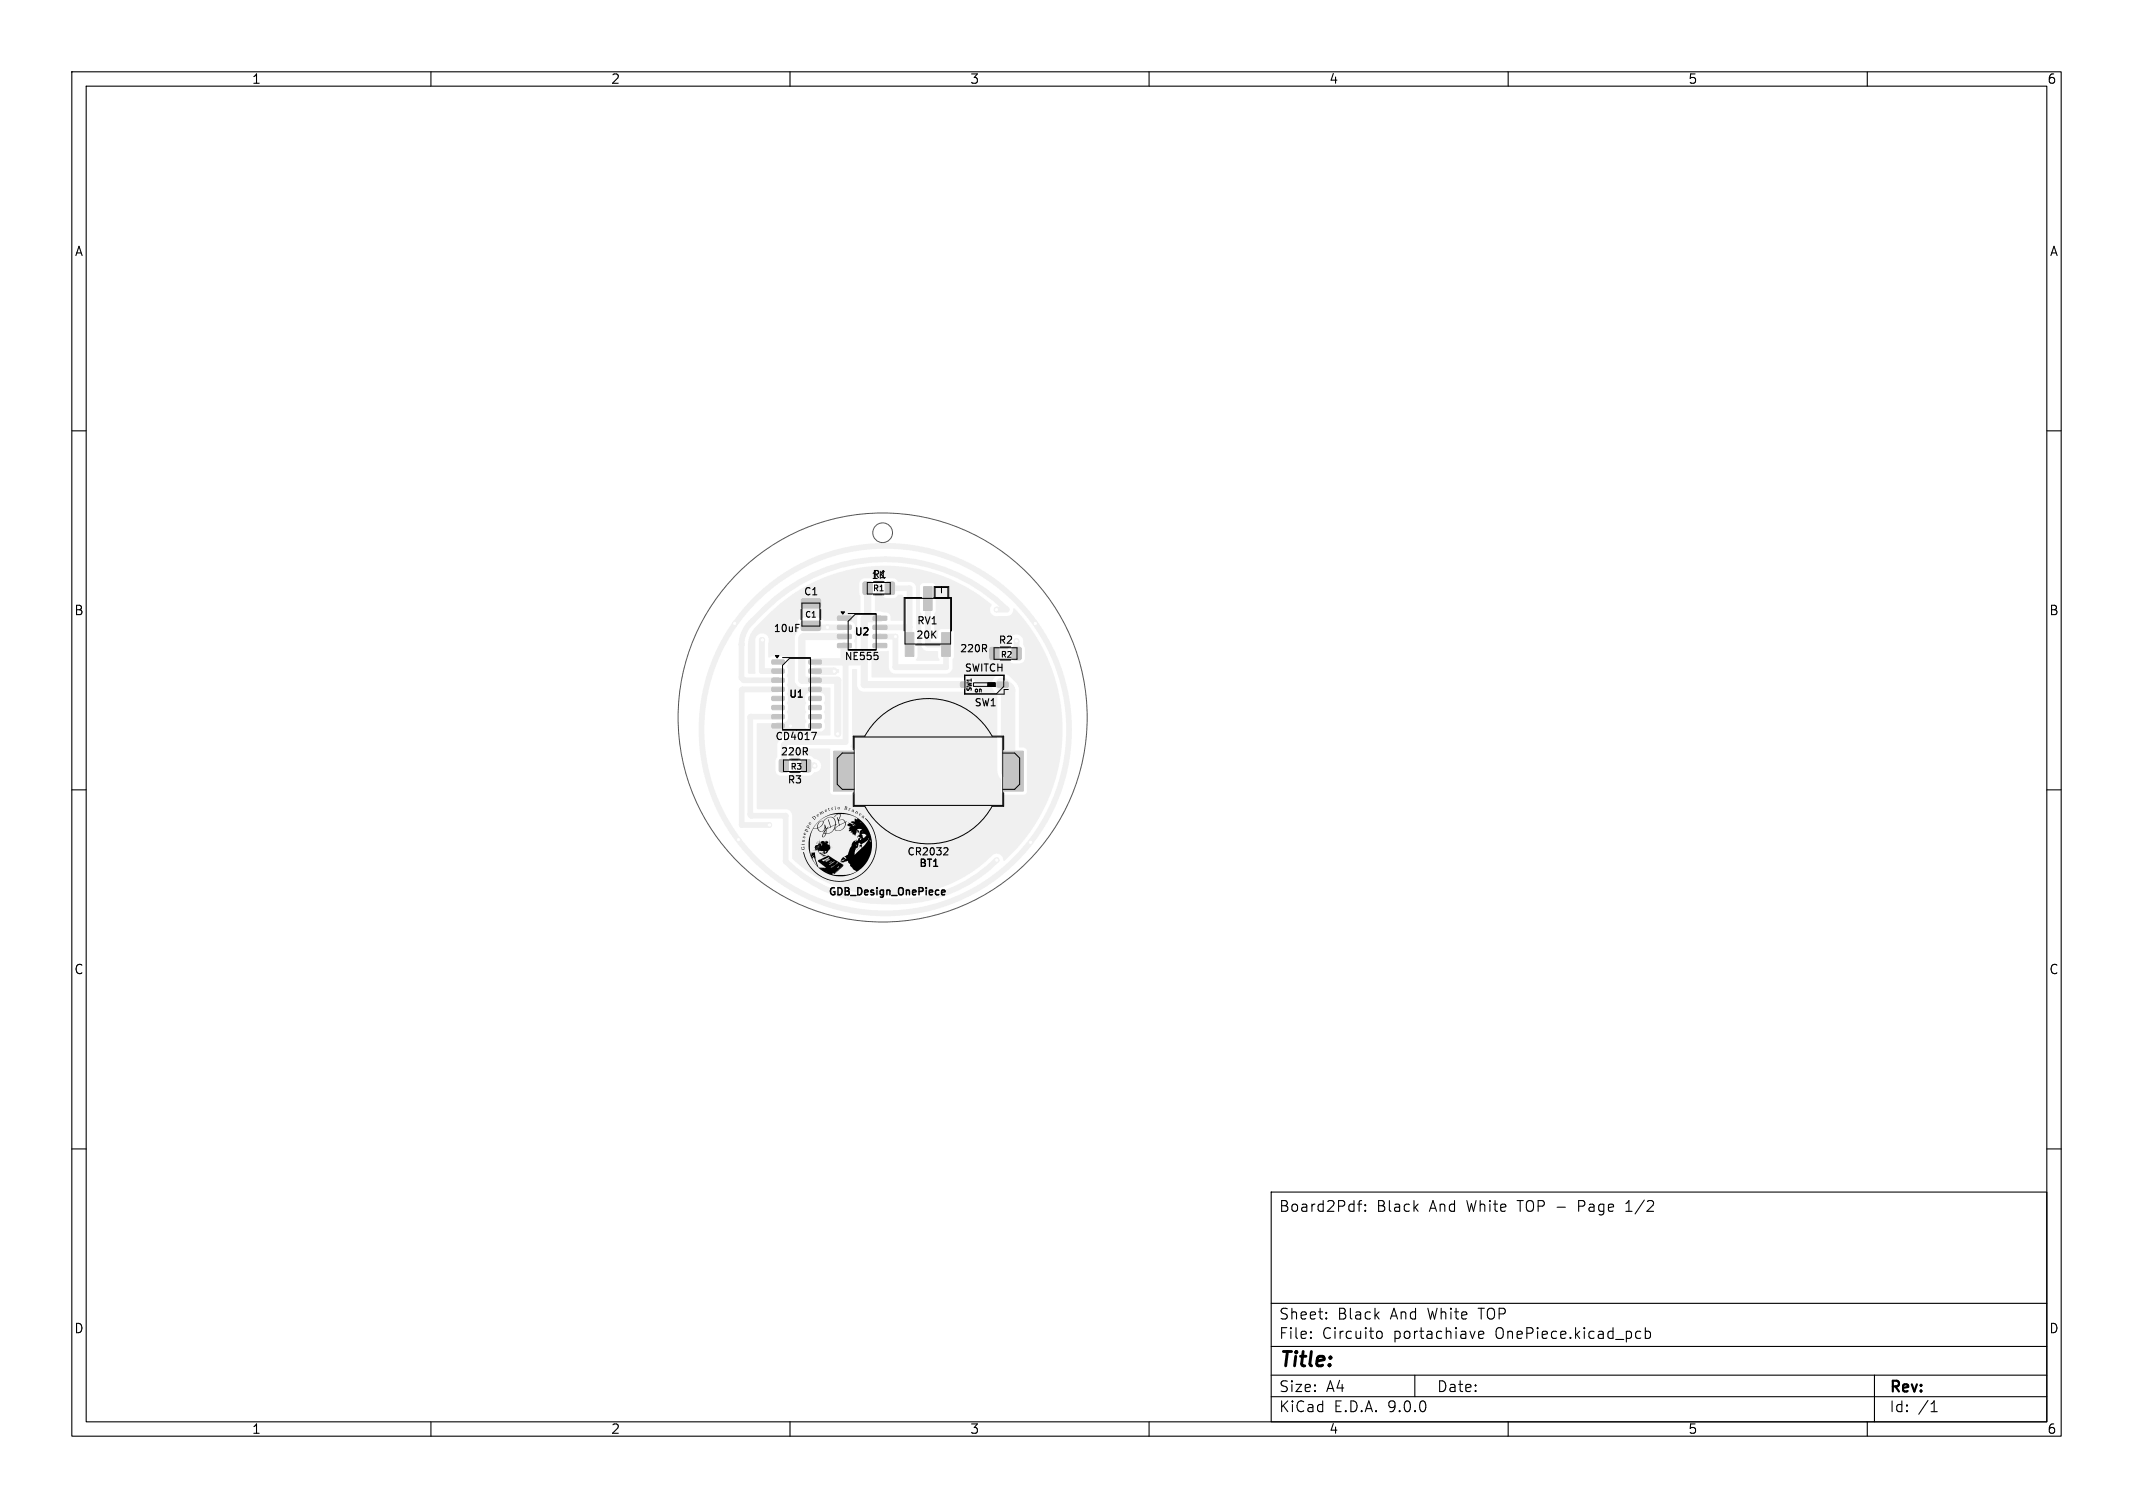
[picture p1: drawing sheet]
<svg xmlns="http://www.w3.org/2000/svg" width="297mm" height="210mm" viewBox="0 0 297 210" stroke-linecap="round" stroke-linejoin="round" font-family="sans-serif">
<g fill="none" stroke="#f0f0f0" stroke-width=".8">
<path d="M103.2 89.6v4.8l.4 .3h4.7M106.2 89.1h-.1v4.4h2.2M108.3 99.8l-3.8 .1v13.6l.1 .1h4.8v6.4a19 19 0 0 0 13.4 5.5M108.3 96h-4.9l-.1 .1v18.8h3.8M112.9 87.2l.5 .2h4.2M117.7 92.4v11h-8.2M120.8 85.7l-.5 .5M122.5 87.4h4.1M123.9 81.9h2.7v7.9M129.2 83.4v6.4h2.5v3.1h-7v-4.2l-2.2-.1M138.8 84.9h1.4a23.9 23.9 0 0 0-33.8 0l-1.9 1.9a4.3 4.3 0 0 0-1.3 3M141.5 89.3l.1 1.7"/>
<path d="M146.6 90.9v.1M109.1 103.8h.1M109.1 103.8v2.8M112 106.6h1.4M138.8 119.8a19.7 19.7 0 0 1-15 5.7"/>
<circle cx="123.3" cy="101.6" r="25.6"/>
</g>
<g fill="#f0f0f0" stroke="#f0f0f0" stroke-width=".14">
<path d="M111.6 86.6l2.5-.1 .2 .2-.1 1-.2 .1h-2.3l-.1-.2z"/>
<path d="M111.6 83.4h2.5l.2 .2-.1 .9-.2 .2h-2.3l-.1-.3z"/>
<path d="M123.3 81.1l.2-.1 1 .1 .1 .2-.1 1.4-.2 .1-1-.1v-.2z"/>
<path d="M120.2 81.1l.2-.1 1 .1 .1 .2-.1 1.4-.2 .1-1-.1v-.2z"/>
<path d="M107.5 91.9h1.6l.1 .5-.1 .1h-1.5l-.1-.2z"/>
<path d="M107.5 93.2h1.6l.1 .5-.1 .1-1.5-.1-.1-.1z"/>
<path d="M107.5 94.5l1.6-.1 .1 .5-.1 .1h-1.5l-.1-.1z"/>
<path d="M107.5 95.7h1.6l.1 .5-.1 .1h-1.5l-.1-.1z"/>
<path d="M107.5 97h1.6l.1 .5-.1 .1h-1.5l-.1-.2z"/>
<path d="M107.5 98.3h1.6l.1 .4-.1 .1h-1.5l-.1-.1z"/>
<path d="M107.5 99.6l1.6-.1 .1 .5-.1 .1h-1.5l-.1-.1z"/>
<path d="M107.5 100.8h1.6l.1 .5-.1 .1h-1.5l-.1-.2z"/>
<path d="M112.7 100.8h1.6v.5l-.1 .1h-1.5l-.1-.2z"/>
<path d="M112.7 99.6l1.6-.1v.5l-.1 .1h-1.5l-.1-.1z"/>
<path d="M112.7 98.3h1.6v.4l-.1 .1h-1.5l-.1-.1z"/>
<path d="M112.7 97h1.6v.5l-.1 .1h-1.5l-.1-.2z"/>
<path d="M112.7 95.7h1.6v.5l-.1 .1h-1.5l-.1-.1z"/>
<path d="M112.7 94.5l1.6-.1v.5l-.1 .1h-1.5l-.1-.1z"/>
<path d="M112.7 93.2h1.6v.5l-.1 .1-1.5-.1-.1-.1z"/>
<path d="M112.7 91.9h1.6v.5l-.1 .1h-1.5l-.1-.2z"/>
<path d="M138.9 95h1.4l.1 .2v.4l-.2 .1h-1.3l-.1-.2z"/>
<path d="M133.8 95h1.4l.1 .2v.4l-.2 .1h-1.3l-.1-.2z"/>
<path d="M116.6 85.8h1.9v.5l-.1 .1h-1.7l-.1-.2z"/>
<path d="M116.6 87.1h1.9v.5l-.1 .1h-1.7l-.1-.2z"/>
<path d="M116.6 88.4l1.9-.1v.5l-.1 .1h-1.7l-.1-.1z"/>
<path d="M116.6 89.6h1.9v.5l-.1 .1h-1.7l-.1-.1z"/>
<path d="M121.6 89.6h1.8l.1 .5-.2 .1h-1.7v-.1z"/>
<path d="M121.6 88.4l1.8-.1 .1 .5-.2 .1h-1.7v-.1z"/>
<path d="M121.6 87.1h1.8l.1 .5-.2 .1h-1.7v-.2z"/>
<path d="M121.6 85.8h1.8l.1 .5-.2 .1h-1.7v-.2z"/>
<path d="M116.1 104.6h2.6v5.6h-2.6z"/>
<path d="M139.9 104.6h2.6v5.6h-2.6z"/>
<path d="M141 90.2l.2-.1 .9 .1 .1 .2-.1 1.4-.1 .1-1-.1-.1-.2z"/>
<path d="M137.9 90.2l.2-.1 .9 .1 .1 .2-.1 1.4-.1 .1-1-.1-.1-.2z"/>
<path d="M108.6 105.8h.1h1l.1 .2-.1 1.4-.2 .1-.9-.1-.1-.1z"/>
<path d="M111.7 105.8h.1h1l.1 .2-.1 1.4-.2 .1-.9-.1-.1-.1z"/>
<path d="M131.1 88.1h1.2v3.3h-1.2z"/>
<path d="M128.6 81.7h1.2v3.3h-1.2z"/>
<path d="M126.1 88.1h1.1v3.3h-1.1z"/>
<circle cx="129.3" cy="107.4" r="8.9"/>
<circle cx="116.2" cy="93.5" r=".25"/>
<circle cx="110.1" cy="101.1" r=".25"/>
<circle cx="115.2" cy="87.4" r=".3"/>
<circle cx="124.7" cy="88.7" r=".3"/>
<circle cx="144.2" cy="86.8" r=".3"/>
<circle cx="143.5" cy="117.3" r=".3"/>
<circle cx="141.5" cy="89.3" r=".25"/>
<circle cx="102.8" cy="116.9" r=".3"/>
<circle cx="102.3" cy="86.8" r=".3"/>
<circle cx="138.8" cy="84.9" r=".25"/>
<circle cx="106.1" cy="89.1" r=".3"/>
<circle cx="107.1" cy="114.9" r=".3"/>
<circle cx="138.8" cy="119.8" r=".3"/>
<circle cx="116.6" cy="102.2" r=".3"/>
<circle cx="113.4" cy="106.6" r=".3"/>
</g>
<path d="M113.5 93.5h2.7M113.5 92.2h6.8M113.5 92.2h.1M117.5 88.6h.1h-5.7l-.2 .3v5.8l4.9 .1v7.4M117.6 89.9l-.1 2.3M120.8 81.9v3.8M122.5 86.2h-2.2v9.1h14.2M108.3 101.1h1.8" fill="none" stroke="#f0f0f0" stroke-width="1"/>
<path d="M139.6 95.3l.8 .8v11.3M140.6 106.9h.3" fill="none" stroke="#f0f0f0" stroke-width="2"/>
<g fill="#f0f0f0">
<path d="M112.7 93h.1l.6 .2h3.3h.1v.4l-.1 .1h-3.9l-.1-.1z"/>
<path d="M105.4 87.2l1.6-1.7a22.9 22.9 0 0 1 31.1-1.3 .95 .95 0 0 0-.2 1.1 .95 .95 0 0 0 1.1 .5h1.3a1.09 1.09 0 0 0 .9-1.1h.1a24.6 24.6 0 0 1-1.5 35.2l-.1-.1a.92 .92 0 0 0-.5-.8 .92 .92 0 0 0-1 .1 18.8 18.8 0 0 1-14.5 5.5h-.9a17.8 17.8 0 0 1-12.5-5.1v-6l-.2-.5-.6-.3h-4l-.1-.1v-6.6h2.6v1.3l.1 .4 .5 .3h1a.74 .74 0 0 0 .7-.7v-.8h.8v.9l.1 .3 .3 .2 1.3 .1 .3-.1 .2-.3a.99 .99 0 0 0 1-1 .99 .99 0 0 0-1-1l-.5-.3h-1a.74 .74 0 0 0-.7 .7v.5h-.8v-.6l-.3-.5 .1-1.1h5.5v6.1l.4 .3h2.8l.2-.2 .2-.3v-5.7a.82 .82 0 0 0-.8-.5l.2-.6v-10.1l.1-.1h.6l.1 2.4 .3 .5 .5 .2h14.4l.4-.1a.77 .77 0 0 0 .8-1h2.3l.1 .7 .7 .9v10.7l.1 .4 .4 .6v1.8l.2 .3 2.9 .1 .4-.3 .1-5.8-.2-.3a.91 .91 0 0 0-.8-.2l-.1-.1v-8l-.2-.7-1.1-1.1a1.51 1.51 0 0 0-2.5 1h-2.3v-.1a.73 .73 0 0 0-.8-.6l-.4-.2h-13.1l-.2-.1v-3.4l.2-.1h2.2l.1 2.5 .2 .3 .4 .3h7.4a.9 .9 0 0 0 .8-.8v-1.1l.2-.4v-1.2h7.6v1.4a.74 .74 0 0 0 .7 .7h1l.3-.2 .2-.2 .1-1.7-.2-.5a1.11 1.11 0 0 0-.5-1.3 .99 .99 0 0 0-1.1 .2 .99 .99 0 0 0-.2 1.1l-.3 .5h-7.6v-2.3l-.1-.2-.3-.2-1.5 .1-.3 .3v.8h-.5v-3.3l.2-.4v-3.5l-.2-.2-.2-.2h-1.4l-.3 .2-.1 .3v3.4l.2 .4v4.5l.2 .3 .4 .3 1.7 .1v.8l.2 .4-.1 .1h-3.1l-.1-.1 .2-.4v-3.4l-.1-.4v-5.9l-.2-.3-.5-.4-1.8-.1-.6-.4h-1.1l-.5 .2-.1 .3v1.5a.74 .74 0 0 0 .7 .7h1l.6-.5h.5l.1 .1v3.5h-1.6l-.1-.6a.72 .72 0 0 0-.9-.5l-1.3-.2v-2.1l.2-.4v-1.4a.74 .74 0 0 0-.7-.7l-1.2 .1-.3 .2-.1 .3v1.5l.1 .4v2.2l-.3 .5-.2 .4v4.9l-.1 .2h-.6l-.1-.1v-.4l.4-.2 .1-.3v-.5l-.1-.4 .1-.4 .1-.5-.2-.4 .1-.4 .1-.5a.65 .65 0 0 0-.6-.5l-.8-.1h-2.9l-.6-.5h-2.4a.74 .74 0 0 0-.7 .7v1.3l-.3 .4-.1 .4v6l.1 .4a1.13 1.13 0 0 0 1 .5h3.7l.1 .1v6.6h-.1l-6.2 .1-.3 .2-.6 .5-.1 .3-.1 1.9-.2 .6h-2.6v-5.2l3-.1 .7-.1a.65 .65 0 0 0 .6-.6v-.4l-.2-.4 .2-.4v-.5l-.2-.4 .2-.4v-.4h2.4v.4l.2 .4-.2 .4v.5l.2 .3-.2 .5v.5l.2 .3-.2 .4v.5a.65 .65 0 0 0 .6 .6h1.6l.3-.2 .2-.2 .1-.7-.2-.3 .2-.5v-.4l-.2-.4 .2-.4v-.5l-.2-.4 .2-.4-.1-.6-.2-.3-.3-.1h-1.6l-.3 .1-.3 .5h-2.4l-.2-.4 .2-.5v-.5l-.2-.3 .2-.5v-.4l-.2-.4 .2-.4v-.5l-.2-.3 .2-.5v-.5a.65 .65 0 0 0-.6-.5h-1.6l-.4 .2-.1-.1v-2.1a.93 .93 0 0 0-.7-1.2 .93 .93 0 0 0-1.1 .8v4.7l-.1 .1h-.9v-4a3.5 3.5 0 0 1 1.2-2.6z"/>
</g>
<g fill="#fff" stroke="#fff" stroke-width=".14">
<circle cx="116.2" cy="93.5" r=".15"/>
<circle cx="110.1" cy="101.1" r=".15"/>
<circle cx="115.2" cy="87.4" r=".15"/>
<circle cx="124.7" cy="88.6" r=".15"/>
<circle cx="144.1" cy="86.8" r=".15"/>
<circle cx="143.5" cy="117.3" r=".15"/>
<circle cx="141.5" cy="89.3" r=".15"/>
<circle cx="102.8" cy="116.9" r=".15"/>
<circle cx="102.3" cy="86.8" r=".15"/>
<circle cx="138.7" cy="84.9" r=".15"/>
<circle cx="106.1" cy="89.1" r=".15"/>
<circle cx="107.1" cy="114.9" r=".15"/>
<circle cx="138.8" cy="119.8" r=".15"/>
<circle cx="116.6" cy="102.2" r=".15"/>
<circle cx="113.4" cy="106.6" r=".15"/>
</g>
<g fill="#c4c4c4" stroke="#c4c4c4" stroke-width=".14">
<path d="M111.6 86.6l2.5-.1 .2 .2-.1 1-.2 .1h-2.3l-.1-.2z"/>
<path d="M111.6 83.4h2.5l.2 .2-.1 .9-.2 .2h-2.3l-.1-.3z"/>
<path d="M123.3 81.1l.2-.1 1 .1 .1 .2-.1 1.4-.2 .1-1-.1v-.2z"/>
<path d="M120.2 81.1l.2-.1 1 .1 .1 .2-.1 1.4-.2 .1-1-.1v-.2z"/>
<path d="M107.5 91.9h1.6l.1 .5-.1 .1h-1.5l-.1-.2z"/>
<path d="M107.5 93.2h1.6l.1 .5-.1 .1-1.5-.1-.1-.1z"/>
<path d="M107.5 94.5l1.6-.1 .1 .5-.1 .1h-1.5l-.1-.1z"/>
<path d="M107.5 95.7h1.6l.1 .5-.1 .1h-1.5l-.1-.1z"/>
<path d="M107.5 97h1.6l.1 .5-.1 .1h-1.5l-.1-.2z"/>
<path d="M107.5 98.3h1.6l.1 .4-.1 .1h-1.5l-.1-.1z"/>
<path d="M107.5 99.6l1.6-.1 .1 .5-.1 .1h-1.5l-.1-.1z"/>
<path d="M107.5 100.8h1.6l.1 .5-.1 .1h-1.5l-.1-.2z"/>
<path d="M112.7 100.8h1.6v.5l-.1 .1h-1.5l-.1-.2z"/>
<path d="M112.7 99.6l1.6-.1v.5l-.1 .1h-1.5l-.1-.1z"/>
<path d="M112.7 98.3h1.6v.4l-.1 .1h-1.5l-.1-.1z"/>
<path d="M112.7 97h1.6v.5l-.1 .1h-1.5l-.1-.2z"/>
<path d="M112.7 95.7h1.6v.5l-.1 .1h-1.5l-.1-.1z"/>
<path d="M112.7 94.5l1.6-.1v.5l-.1 .1h-1.5l-.1-.1z"/>
<path d="M112.7 93.2h1.6v.5l-.1 .1-1.5-.1-.1-.1z"/>
<path d="M112.7 91.9h1.6v.5l-.1 .1h-1.5l-.1-.2z"/>
<path d="M138.9 95h1.4l.1 .2v.4l-.2 .1h-1.3l-.1-.2z"/>
<path d="M133.8 95h1.4l.1 .2v.4l-.2 .1h-1.3l-.1-.2z"/>
<path d="M116.6 85.8h1.9v.5l-.1 .1h-1.7l-.1-.2z"/>
<path d="M116.6 87.1h1.9v.5l-.1 .1h-1.7l-.1-.2z"/>
<path d="M116.6 88.4l1.9-.1v.5l-.1 .1h-1.7l-.1-.1z"/>
<path d="M116.6 89.6h1.9v.5l-.1 .1h-1.7l-.1-.1z"/>
<path d="M121.6 89.6h1.8l.1 .5-.2 .1h-1.7v-.1z"/>
<path d="M121.6 88.4l1.8-.1 .1 .5-.2 .1h-1.7v-.1z"/>
<path d="M121.6 87.1h1.8l.1 .5-.2 .1h-1.7v-.2z"/>
<path d="M121.6 85.8h1.8l.1 .5-.2 .1h-1.7v-.2z"/>
<path d="M116.1 104.6h2.6v5.6h-2.6z"/>
<path d="M139.9 104.6h2.6v5.6h-2.6z"/>
<path d="M141 90.2l.2-.1 .9 .1 .1 .2-.1 1.4-.1 .1-1-.1-.1-.2z"/>
<path d="M137.9 90.2l.2-.1 .9 .1 .1 .2-.1 1.4-.1 .1-1-.1-.1-.2z"/>
<path d="M108.6 105.8h.1h1l.1 .2-.1 1.4-.2 .1-.9-.1-.1-.1z"/>
<path d="M111.7 105.8h.1h1l.1 .2-.1 1.4-.2 .1-.9-.1-.1-.1z"/>
<path d="M131.1 88.1h1.2v3.3h-1.2z"/>
<path d="M128.6 81.7h1.2v3.3h-1.2z"/>
<path d="M126.1 88.1h1.1v3.3h-1.1z"/>
</g>
<path d="M131.3 124h.2l.1 .2-.5 .1M131.5 124.6h-.2" fill="none" stroke="#000" stroke-width=".2"/>
<g fill="none" stroke="#000" stroke-width=".15">
<path d="M10 10h277v190h-277zM12 12h273v186h-273zM60 10v2M110 10v2M160 10v2M210 10v2M260 10v2M10 60h2M285 60h2M110.8 87h.5M121.7 90.9h.5M122.2 91.3l.1 .1-.1 .4"/>
<path d="M137 90.3l.4 .5M137.3 89.9v.3M10 110h2M112.1 104.6l.3 .5M112.4 104.2v.4M113 102h.7l-.5 1M131.6 118.1h.3l.1 .2-.6 .8h.6M285 110h2M10 160h2M177 166h108v32h-108zM189 167.7h.6M189.6 167.2l-.3 .1-.1 .1v1.3"/>
<path d="M190.1 168.6h.1l-.1 .1M190.1 168.6h-.1l.1 .1M190.1 167.8v.1M190.1 168.6v.1M190.1 167.8h.1l-.1 .1M190.1 167.8h-.1l.1 .1M226.4 168.7h.8M226.7 167.4l-.3 .2M285 160h2M60 198v2M110 198v2M160 198v2"/>
<path d="M177 194.5h108M177 191.5h108M177 187.5h108M177 181.5h108M182.5 186.3h.1l-.1 .1M182.5 186.3v.1M182.5 185.5v.1M182.5 185.5h.1l-.1 .1M184.7 183.6v.1M184.7 183.6h-.1l.1 .1M184.7 182.8v.1M184.7 182.8h-.1l.1 .1"/>
<path d="M191.8 185.5a.41 .41 0 0 1 .7 .2v.4a.41 .41 0 0 1-.7 .2M197 191.5v3M205.9 185.9l.7-.1-.1-.3-.4-.1-.2 .2 .1 .7 .1 .1 .4-.1M210 198v2M228 185.4l.5 .1M228.5 186.3l-.5 .1M229.1 185.5l.4-.1 .3 .3v.4l-.1 .2-.2 .1-.4-.1M229.1 184.9v1.5M260 198v2M261 191.5v6.5M268.9 196.6h.8M269 195.5l.3-.4v1.5"/>
</g>
<g fill="none" stroke="#000" stroke-width=".14">
<path d="M109 91.6h3.9M109 92.7l.9-1h3v9.9h-3.9zM111.6 84.9v1.4M111.7 84h2.5v3.2h-2.5zM114.3 84.9v1.4M118.1 85.4h3.9M118.1 90.6h3.9M118.1 86.5l1-.9h2.9v4.9h-3.9zM120.8 81.1h3.2v1.6h-3.2zM121.6 82.8h1.5M126 83.3h6.4v6.4h-6.4zM127.5 89.8h3.4"/>
<path d="M128.4 83.2h-2.5v4.7M130 83.2h2.5v4.7M130.1 81.7h2v1.5h-2zM130.2 83.3v-1.5h1.8v1.5M131.1 81.7v.9M134.3 94.7v-.7h5.5v.7M134.3 96v.7h5.5v-.7h.6M134.4 94.1h5.4v1.5l-1 1h-4.4zM135.6 95.1h3v.5h-3zM137.6 95.1v.5M138.4 90.2h3.2v1.6h-3.2zM109 101.7h3.9"/>
<path d="M109.1 105.8h3.2v1.6h-3.2zM118.8 104.4v-1.9h1.6a10.1 10.1 0 0 1 17.7 0h1.6v1.9M118.8 110.4v1.9h1.6a10.1 10.1 0 0 0 17.7 0M118.9 104.9h-1.6l-.7 .7v3.6l.7 .7h1.6M118.9 102.6h20.7v9.6h-20.7zM139.6 104.9h1.7l.7 .7v3.6l-.7 .7h-1.7M139.7 110.4v1.9h-1.6"/>
</g>
<g fill="#000">
<path d="M111.8 116.5h.1l-.1 .2 .3-.2-.1 .2 .1-.1a.13 .13 0 0 1-.2 .1 .13 .13 0 0 1-.1-.2zM111.7 117.6l.3-.1v.2h-.3zM111.6 118h.1a.16 .16 0 0 0-.1 .2 .16 .16 0 0 0 .2 .1 .13 .13 0 0 0 .2-.1 .13 .13 0 0 0-.1-.2l-.1-.1a.14 .14 0 0 1 .2 0 .14 .14 0 0 1 0 .2 .24 .24 0 0 1-.3 .3 .24 .24 0 0 1-.1-.4zM111.7 117h.3a.2 .2 0 0 1 0 .2 .2 .2 0 0 1-.3 .1v-.1l.3-.1h-.1h-.2zM111.9 116h.2v.2l.1-.2a.16 .16 0 0 1-.1 .3 .15 .15 0 0 1-.2-.2l.1 .1 .1-.1h-.2zM112.1 115.5h.3v.2l.1 .1v.1l-.5-.2 .1-.1 .2 .1 .1-.1-.1-.1-.2 .1zM112.4 115h.3l-.1 .3h.2l-.1 .1-.4-.2 .1-.1 .1 .1a.12 .12 0 0 0 0-.2 .12 .12 0 0 0-.2 .1zM112.7 114.6h.2l-.1 .2 .1-.2a.14 .14 0 0 1-.1 .2 .14 .14 0 0 1-.1-.2v.1l.1-.1h-.2zM113.2 118.5l.2-.1zM113.1 113.8a.26 .26 0 0 1 .5 0 .26 .26 0 0 1-.2 .4l-.4-.3 .1-.1 .3 .3a.22 .22 0 0 0 .1-.4 .22 .22 0 0 0-.4 .1zM113.7 117.3v.2zM113.8 117.2l.1 .1z"/>
<path d="M113.9 117.3v.1zM113.8 113.4l.2 .1-.1 .2 .1-.1a.14 .14 0 0 1-.1 .1 .14 .14 0 0 1-.1-.2v.1l.1-.1h-.2zM113.9 117.5h.1l-.1 .1zM114.3 119.2h.1zM114.1 113.2l.2-.1a.22 .22 0 0 1 .2-.1 .22 .22 0 0 1 .2 .2l-.1 .1a.13 .13 0 0 0 0-.2 .13 .13 0 0 0-.2 0l.1 .2-.1 .1a.13 .13 0 0 0 0-.2 .13 .13 0 0 0-.2 0l.2 .2-.2 .1zM114.9 116.9l.1 .1zM114.9 119.6l.1 .1zM115 117l.2 .1zM114.9 112.8h.2v.1l-.2 .1h.1h.2h-.1a.14 .14 0 0 1-.2 0 .14 .14 0 0 1 0-.1h.2zM115 119.7l.1-.1zM115.2 119.6l.1-.1zM115.2 119.8l.1-.1z"/>
<path d="M115.2 119.1l.1-.1-.1 .1zM115.3 112.5l.2 .1-.1 .1 .1 .2h-.1l-.1-.2zM114.1 116.9l.3 .9 .1-.1-.1-.2h.2v.2v-.1h.4h-.4h.4h-.4v-.1h-.2h.8h-.8l-.1-.1h.3h-.3v-.1h.5h-.5l.3-.2 .5 .3-.3-.2 .4-.1 .1 .3-.1 .1 .3 .3 .1-.9v1.3l-.5 .6-.5 .2 .2-.1-.2-.1h.2h-.2l-.1-.1h.2v-.1h.1l.1 .2 .3-.2h-.5v.1v-.1l-.4-.1v.1a.17 .17 0 0 0-.2-.1 .17 .17 0 0 0-.1 .2 .17 .17 0 0 0 .3 0l.3 .2v.1h-.1l.2 .1h.4l-.7 .1 .2-.1-.3-.1h.2l-.3-.1h.2l.1 .1-.1-.1h-.3v-.1l.2 .1-.2-.1-.2-.3h.1h-.1l.2-.2-.2 .1v-.1h1.3l-1.3-.1h1.3h-1.3l.2-.3-.2 .2v.3l-.4 .1 .2-.1h-.2l.1-.1-.1-.1h.1h-.1h.2l-.2-.1 .5-.3-.4 .5 .2-.1h-.1l.2-.2h.1l-.1-.1h1.7h-1.7h.2h-.2l.2-.1h.3h-.3l-.6 .3h-.1l.2-.1-.2 .1 .1-.2h.2h-.2l.2-.1h-.2h.2h-.2l.3-.1h.1l.2-.3h.1l-.1-.1h-.2h.3zM115.8 117.9v.1zM115.7 112.5h.3l-.1 .1 .1 .2h-.2zM116.2 112.4h.1l.1 .3h-.1zM116.7 112.4a.16 .16 0 0 1 .2 0 .16 .16 0 0 1 0 .3 .18 .18 0 0 1-.3-.2l.2 .2 .1-.1-.1-.2-.2 .1zM113.9 114.4a4.4 4.4 0 0 1 7.5 2.6 4.4 4.4 0 0 1-6.4 4.6l.2-.1-.2 .1-.2-.1h.3h-.3l-.1-.1h.1h-.2l.5-.1-.5 .1-.1-.1h.4h-.4l-.2-.2h.1l-.2-.1h.8h-.5v-.1l-.1 .1h-.2l-.1-.1h.2h-.3h1.4h-1.4h2.6l.2-.1h-.2l.2-.2-.3 .2-2.5 .1-.6-.7-.4-.6 .8 1-.5-1.3-.2 .3-.2-.2h.2l.2-.3-.3 .3h-.1l-.2-.9-.1-.8h.2l.2 1.5v-.5h.5l.1 1 .2 .7a.5 .5 0 0 0 .7 .4h1.3l.4-.3-.5 .3h-.7h-.1h.8l.2-.2-.2 .2h-.8l-.1-.1 .3-.1h-.4h1.3h-1.3l-.1-.1h.2l-.3-.1h1.8l.4-.2-.4 .2h-.7l.2-.1-.1-.1h.8l.1-.1-.7 .1 .3-.2h.5h-.5l-.1-.1-.7 .5h-.9h1l-1.1-.1h1.1h-1.2h1.3l-1.4-.1h1.5h-1.5h.3h-.3h1.3l-1.4-.1 1.7 .1-.3-.1h.3h-.2l.4-.1h-.2l-.1-.1-.2 .2h-1.4h.3h-.4h1.5h-1.2l-.3-.1h1.1h-1.1h1.1h-1.2h1.1l.5-.3 .8 .1-.7-.1-.6 .3h-1.1v-.2h.6l.1 .1 .5-.1-.1 .2 .5-.4-.4 .1-.2 .2-.1-.1h.2l.3-.2h.2h-.2l.2-.1h.4h-.4l.3-.1h-.4h-.2l.1 .1-.5 .2-.9 .1 .2-.1h.6h-.6l.8-.1h-.6l.5-.2h.5h-.5l.2-.1h.5h-.5h.5h-.5l.3-.2 2.2 1.4-1.3 1.1 1.2-1-.8 .8a.4 .4 0 0 1-.7 .2v.2h.3h1.5l.8-.1 .7-.3-.4-.4-.4-.5a.36 .36 0 0 0-.3-.4 .14 .14 0 0 0 0-.2 .14 .14 0 0 0-.2 0h-.3l.1 .1-.3 .1h-.4l.1-.2 .1 .1v-.1h.2l.2-.2-.5 .2 .3-.5 .4 .2a.22 .22 0 0 0-.1-.2 .22 .22 0 0 0-.2-.1l.6-.3h.9l.8-.7a.23 .23 0 0 0 .2-.2 .23 .23 0 0 0-.1-.2l-.3-.1 .3-.2 .2 .4h.6h-.6l.5-.1h-.4l.6-.8h.3l.1 .2v-.2v-.1l-.1 .1h-.3l.1-.2-1 .7-.3-.2h-.1v.6l-.1-.3 .1 .3-.2 .2-.1-.2-.2 1h-.9l.4-1h.7h-.7l.1-.2h.4h-.4v-.2h.4h-.4h.6l.1 .3-.1-.3h-.6l.1-.2 .3 .1-.3-.1h.3h-.3h.3h-.3l.2-.3 .3-.1-.2 .2h.1l.2-.1v-.2l.1 .2 .1-.2 .3 .1 .1-.2h1l.1 .1v-.1h-1.1v-.1l-.2 .2h-.2v-.1l.3-.1h-.2l.2-.1-.5-.1 .4-.3 .3 .1 .2 .4 .8-.1h-.7l.2-.1h.5h-.5l.1-.2-.2-.2-.7 .1v-.3h.4h-.4l.3-.3a.36 .36 0 0 0-.6 0 .19 .19 0 0 1 .2 .1 .19 .19 0 0 1-.2 .3v-.1a.11 .11 0 0 0-.1-.1 .11 .11 0 0 0-.1 .2l-.1 .4-.2-.2a.18 .18 0 0 1-.2 0 .18 .18 0 0 1 0-.3h-.3l.1-.1h.8h.1l-.1-.1v.1l-.9-.1a.12 .12 0 0 1-.2 0 .12 .12 0 0 1 .1-.1v-.2h-.1l.2-.3h-.2h.8h-.8l-.1-.1h.6l-.7-.1h.7l.2 .2 .1-.1-1.1-.1h.8l.2 .1-.1-.2-.8 .1 1-.1 .1 .2-.1-.2h-.9l.1-.1 .5 .1 .2-.1-.4-.2 1.4 .1v-.1h-1.4h-.1l.2-.1h.4v-.4l.4 .2v-.2l-.9-.5-.8-.1h-.7v.3l-.2 .5a.66 .66 0 0 1 1 .2l.1-.1-.1 .2a1.01 1.01 0 0 1-.4 1 1.01 1.01 0 0 1-1.2 0h.1a.88 .88 0 0 0 1 0 .88 .88 0 0 0 .4-.9l-.9 .4-.6 .5 .2-.3 .4-.3-.1-.6h.1l.1 .5 .6-.2a.37 .37 0 0 0-.2-.5 .37 .37 0 0 0-.4 .1l-.2 .1-.2-.5 .2 .3a.65 .65 0 0 0 .1-.7l-.3 .1-.3 .3 .1-.2 .3-.2a3.9 3.9 0 0 0-3.3 1.9 .44 .44 0 0 0 .6-.1v.1a.74 .74 0 0 0 .6-.9 .71 .71 0 0 0-.6 .8h-.1a.69 .69 0 0 1 .9-.8 1.32 1.32 0 0 1-.8 1 .46 .46 0 0 0 .5 .4 .46 .46 0 0 0 .4-.6v-.4l.3 .6 .2-.3-.2 .3 .5-.3-.3-1 .4 1a.55 .55 0 0 0 .6-.5 .77 .77 0 0 0-.6-.8 .77 .77 0 0 0-.9 .4l-.1 .2a1.03 1.03 0 0 1 1.4-.4l.2 .3 .1 .5h.1h-.1a1.69 1.69 0 0 1-1.4 1.4l-.2 .4a.16 .16 0 0 1-.2 0 .16 .16 0 0 1-.1-.1 .3 .3 0 0 0 .3 0 .3 .3 0 0 0 .1-.4l-.2-.1-.1 .5h-.1l.2-.6 .1 .1a.91 .91 0 0 0 1.3-.6l.2-.5-.6 .3v.1l-.1-.1a.64 .64 0 0 0-.6 .9h-.1l.1-.5-.2 .3h-.1l.3-.4-.1-.2a.58 .58 0 0 1-.5 .5 .58 .58 0 0 1-.6-.4h-.5a3.9 3.9 0 0 0-.5 2.3h-.2v-.1a4.3 4.3 0 0 1 1.3-3.2zM117.6 112.3a.21 .21 0 0 1 .3 0 .21 .21 0 0 1 0 .3 .16 .16 0 0 1 0 .2 .16 .16 0 0 1-.2 0l-.1-.1h.1a.12 .12 0 0 0 .1 .1 .12 .12 0 0 0 .1-.2 .12 .12 0 0 0-.2 0v.1h-.1v-.2a.12 .12 0 0 0 .2 .1 .12 .12 0 0 0 .1-.2 .12 .12 0 0 0-.2-.1l-.1 .2zM118.1 114.6h.2zM118.2 112.6h.2l-.1 .1v.2l-.2-.1zM118.7 112.8h.2v.3l-.3-.1 .2-.1-.2 .1 .3-.2z"/>
<path d="M119.2 112.9l.1 .1a.23 .23 0 0 1 .1 .4l-.1-.1v-.3l-.1 .3-.1-.1zM119.2 118.4l.2 .1zM119.3 118.2l.2 .1zM119.3 116.6h.2zM119.4 118.1l.2 .1zM119.6 118h.1zM119.7 113.3h.2v.2v-.1a.12 .12 0 0 0-.2 0 .12 .12 0 0 0 .1 .2 .15 .15 0 0 1-.2-.1 .15 .15 0 0 1 .1-.2zM120 113.7h.3l-.2-.1a.15 .15 0 0 1 .2 .1 .15 .15 0 0 1-.1 .2l.1 .1-.3-.2h.2h-.2zM111.8 118.7h.1a5.1 5.1 0 0 0 7.4 3.4 5.1 5.1 0 0 0 1.2-8.1v-.1a5.2 5.2 0 0 1-1.1 8.3 5.2 5.2 0 0 1-7.6-3.5z"/>
<circle cx="111.6" cy="117.6" r=".04"/>
<circle cx="113.9" cy="118.4" r=".03"/>
<circle cx="116.3" cy="112.3" r=".04"/>
</g>
<path d="M108 91.3h.5l-.3 .3zM117.1 85.2h.5l-.2 .3zM137.6 95.1h1v.5h-1z" fill="#000" stroke="#000" stroke-width=".14"/>
<g fill="none" stroke="#575757" stroke-width=".14">
<circle cx="122.9" cy="74.2" r="1.37"/>
<circle cx="122.9" cy="99.9" r="28.5"/>
</g>
<text font-size="2.8" x="178" y="190.9">Title:</text>
<g font-size="2.1">
<text x="178" y="169">Board2Pdf:</text>
<text x="191.7" y="169">Black</text>
<text x="199.1" y="169">And</text>
<text x="204.4" y="169">White</text>
<text x="211.6" y="169">TOP -</text>
<text x="220.3" y="169">Page</text>
<text x="227.1" y="169">1/2</text>
<text x="178" y="184">Sheet:</text>
<text x="186.2" y="184">Black</text>
<text x="193.7" y="184">And</text>
<text x="199" y="184">White</text>
<text x="206.2" y="184">TOP</text>
<text x="178" y="186.7">File:</text>
<text x="184.1" y="186.7">Circuito</text>
<text x="194.1" y="186.7">portachiave</text>
<text x="208.4" y="186.7">OnePiece.kicad_pcb</text>
<text x="178" y="196.9">KiCad</text>
<text x="178" y="194.1">Size:</text>
<text x="184.7" y="194.1">A4</text>
<text x="185.7" y="196.9">E.D.A.</text>
<text x="193.3" y="196.9">9.0.0</text>
<text x="200" y="194.1">Date:</text>
<text x="263" y="194.3">Rev:</text>
<text x="263" y="196.9">Id:</text>
<text x="267.1" y="196.9">/1</text>
</g>
<g font-size="1.8">
<text x="35" y="11.9">1</text>
<text x="85" y="11.9">2</text>
<text x="135" y="11.9">3</text>
<text x="185" y="11.9">4</text>
<text x="235" y="11.9">5</text>
<text x="285" y="11.9">6</text>
<text x="10.3" y="35.9">A</text>
<text x="285.4" y="35.9">A</text>
<text x="10.3" y="85.9">B</text>
<text x="285.3" y="85.9">B</text>
<text x="10.3" y="135.9">C</text>
<text x="285.3" y="135.9">C</text>
<text x="10.3" y="185.9">D</text>
<text x="285.3" y="185.9">D</text>
<text x="35" y="199.9">1</text>
<text x="85" y="199.9">2</text>
<text x="135" y="199.9">3</text>
<text x="185" y="199.9">4</text>
<text x="235" y="199.9">5</text>
<text x="285" y="199.9">6</text>
</g>
<g font-size="1.4">
<text x="111.8" y="83.1">C1</text>
<text x="121.4" y="80.7">R1</text>
<text x="107.6" y="88.2">10uF</text>
<text x="118.9" y="88.7">U2</text>
<text x="127.5" y="89.1">20K</text>
<text x="127.6" y="87.2">RV1</text>
<text x="139" y="89.9">R2</text>
<text x="117.5" y="92.1">NE555</text>
<text x="133.6" y="91">220R</text>
<text x="134.2" y="93.7">SWITCH</text>
<text x="109.8" y="97.4">U1</text>
<text x="135.6" y="98.6">SW1</text>
<text x="107.9" y="103.3">CD4017</text>
<text x="108.6" y="105.4">220R</text>
<text x="109.6" y="109.3">R3</text>
<text x="126.3" y="119.3">CR2032</text>
<text x="115.3" y="124.8">GDB_Design_OnePiece</text>
<text x="127.9" y="120.9">BT1</text>
</g>
<g font-size="1.1">
<text x="121.5" y="82.5">R1</text>
<text x="112" y="86.2">C1</text>
<text x="139.3" y="91.7">R2</text>
<text x="110" y="107.3">R3</text>
</g>
<g font-size=".8">
<text x="135.4" y="96.3" transform="rotate(-90 135.4 96.3)">SW1</text>
<text x="135.6" y="96.5">on</text>
</g>
</svg>
